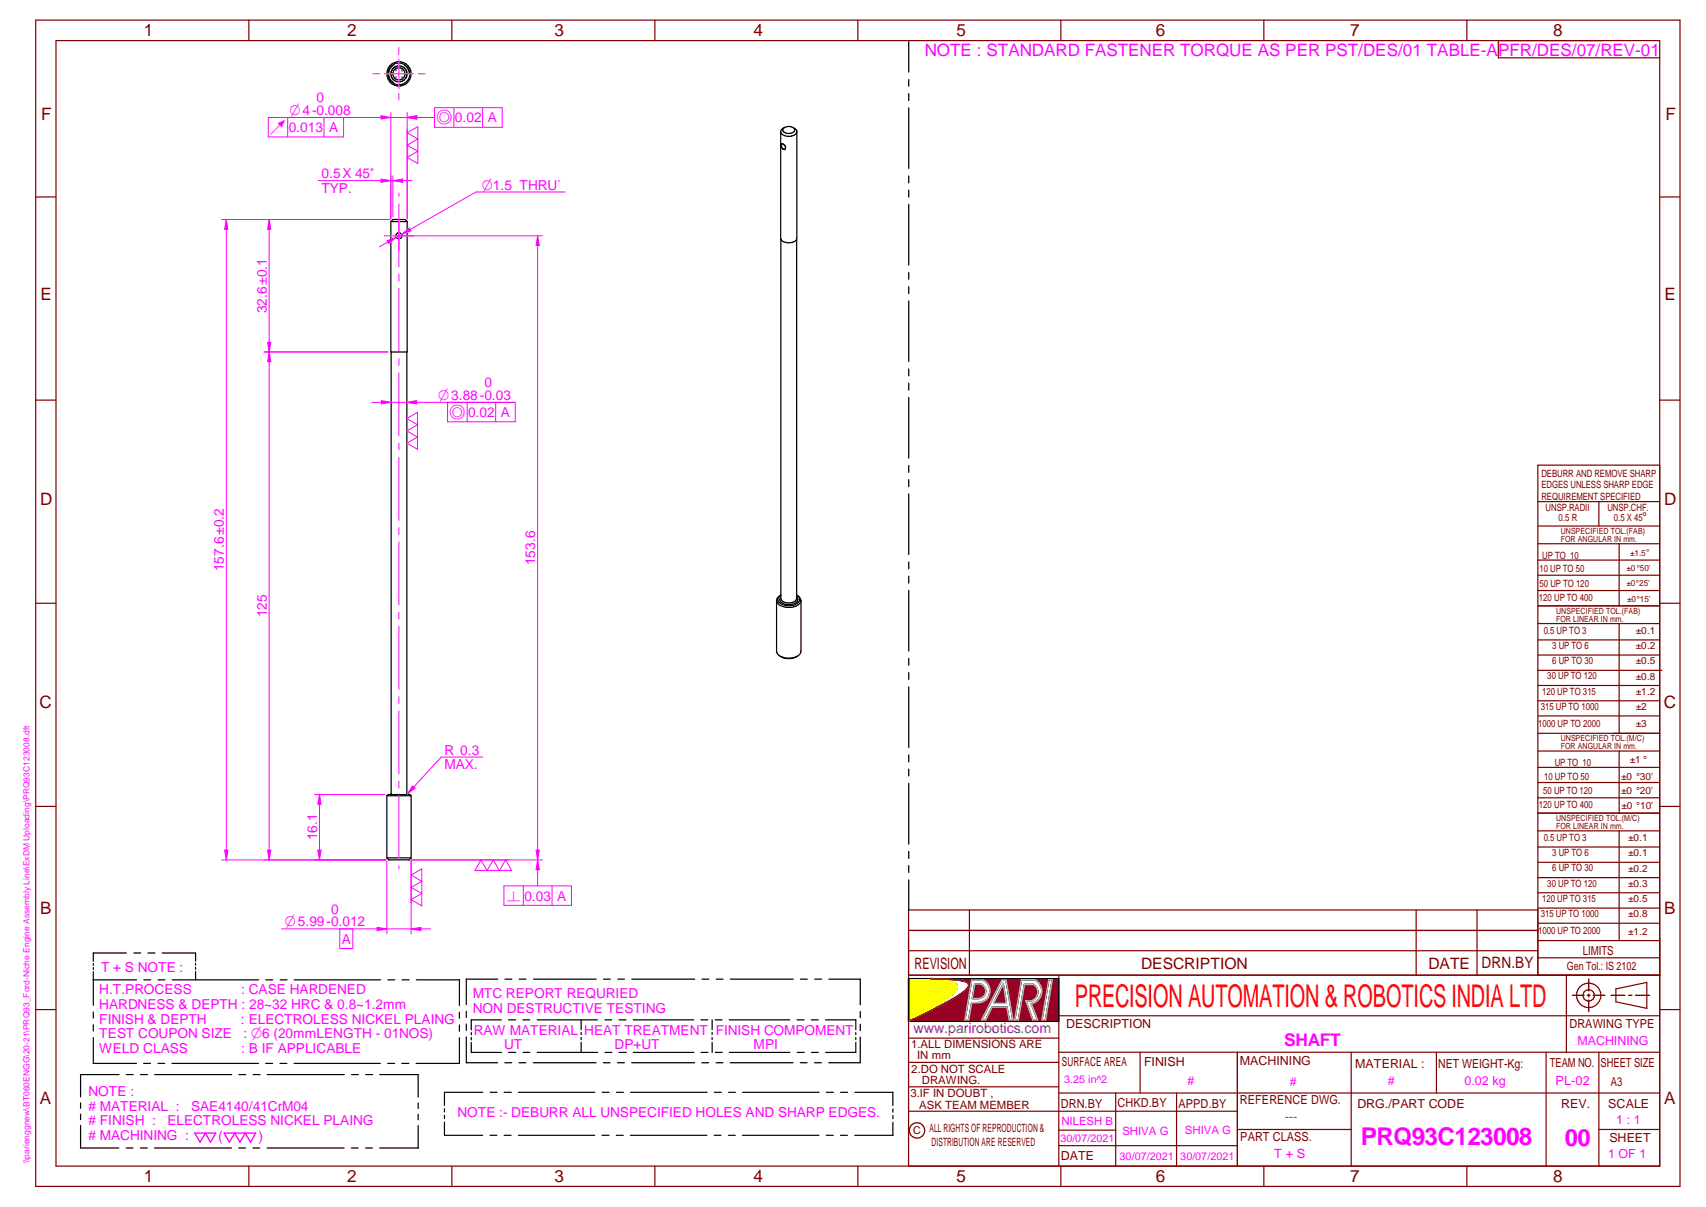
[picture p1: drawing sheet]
<svg xmlns="http://www.w3.org/2000/svg" width="420mm" height="297mm" viewBox="0 0 420 297" stroke-linecap="round" stroke-linejoin="round" font-family="sans-serif">
<g fill="none" stroke="#800000" stroke-width=".3">
<path d="M8.8 5h405v287h-405zM13.8 10h395v277h-395zM61.3 5v5M111.3 5v5M161.3 5v5M211.3 5v5M261.3 5v5M311.3 5v5M361.3 5v5M8.8 48.5h5M408.8 48.5h5M8.8 98.5h5"/>
<path d="M408.8 98.5h5M8.8 148.5h5M408.8 148.5h5M8.8 198.5h5M408.8 198.5h5M223.8 240h185M223.8 231v56M260.8 240v47M385.8 240v19M8.8 248.5h5M223.8 255.5h37M260.8 250h148"/>
<path d="M260.8 259h148M280.8 259v10M304.7 259v28M332.8 259v28M353.8 259v10M380.8 259v28M393.8 259v28M398 243.4l7.6-1.6v6.4l-7.6-1.7zM408.8 248.5h5M223.8 261.5h37M223.8 267.5h37M223.8 273.5h80.9"/>
<path d="M260.8 269h148M260.8 278.1h14M274.8 269v18M289.8 269v18M304.7 278h28.1M393.8 278h15M61.3 287v5M111.3 287v5M161.3 287v5M211.3 287v5M260.8 281.9h43.9M261.3 287v5"/>
<path d="M311.3 287v5M361.3 287v5"/>
<circle cx="391.3" cy="244.9" r="1.41"/>
<circle cx="391.3" cy="245" r="3"/>
<circle cx="225.9" cy="278.2" r="1.89"/>
</g>
<path d="M387.3 244.9h2.8M390.9 244.9h.7M391.3 241v2.9M391.3 244.6v.7M391.3 246.1v2.9M392.4 244.9h2.9M396.8 244.9h3.4M401.1 244.9h.8M402.8 244.9h3.5" fill="none" stroke="#800000" stroke-width=".34"/>
<path d="M239.3 241.2h2.8a2.94 2.94 0 0 1 1.7 3 2.94 2.94 0 0 1-2.2 2.5l-2.3 .1-.7 4.2h-1zM246.7 241.2h1.1l1.7 9.8h-.9l-.6-3.1h-3.7l-1.5 3.1h-1zM251.6 241.1h3.2a3.2 3.2 0 0 1 1.7 3.3 3.2 3.2 0 0 1-2.5 2.6l1.6 4h-1.2l-1.8-4.7a2.25 2.25 0 0 0 2.8-1.2 2.25 2.25 0 0 0-.8-2.8h-2.3l-1.5 8.7h-.9zM258.3 241.1h.9l-1.7 9.9h-.9z" fill="none" stroke="#991b1e" stroke-width=".34"/>
<path d="M240.1 242.1h1.4a1.85 1.85 0 0 1 1.2 2.1 1.85 1.85 0 0 1-1.7 1.5h-1.5z" fill-rule="evenodd" fill="#990026"/>
<path d="M240.1 242.1h1.4a1.85 1.85 0 0 1 1.2 2.1 1.85 1.85 0 0 1-1.7 1.5h-1.5z" fill="none" stroke="#991b1e" stroke-width=".34"/>
<path d="M247.1 242.2l.8 4.7h-3.2z" fill="#990026"/>
<path d="M247.1 242.2l.8 4.7h-3.2z" fill="none" stroke="#991b1e" stroke-width=".34"/>
<path d="M238.4 241.9l-.2-.1a28.1 28.1 0 0 0-8.9-1l5 .8a1.37 1.37 0 0 1 1.3 1.8l-1.3 1.5-1.8 1.4-8.7 5.1 10.6-5.4a11.3 11.3 0 0 0 4.1-3.1l.1-.6-.2-.4M239.3 241.2h2.8a2.94 2.94 0 0 1 1.7 3 2.94 2.94 0 0 1-2.2 2.5l-2.3 .1-.7 4.2h-1zM240.1 242.1h1.4a1.85 1.85 0 0 1 1.2 2.1 1.85 1.85 0 0 1-1.7 1.5h-1.5zM246.7 241.2h1.1l1.7 9.8h-.9l-.6-3.1h-3.7l-1.5 3.1h-1zM247.1 242.2l.8 4.7h-3.2zM251.6 241.1h3.2a3.2 3.2 0 0 1 1.7 3.3 3.2 3.2 0 0 1-2.5 2.6l1.6 4h-1.2l-1.8-4.7a2.25 2.25 0 0 0 2.8-1.2 2.25 2.25 0 0 0-.8-2.8h-2.3l-1.5 8.7h-.9zM258.3 241.1h.9l-1.7 9.9h-.9z" fill="none" stroke="#000" stroke-width=".34"/>
<g fill="#000">
<circle cx="235.4" cy="242.2" r=".17"/>
<circle cx="238.4" cy="241.9" r=".17"/>
</g>
<path d="M240.1 242.1h1.4a1.85 1.85 0 0 1 1.2 2.1 1.85 1.85 0 0 1-1.7 1.5h-1.5zM247.1 242.2l.8 4.7h-3.2z" fill="none" stroke="#c0c0c0" stroke-width=".34"/>
<path d="M223.8 240.8h5.5l4.1 .6a2.33 2.33 0 0 1 2.3 1.5l-.6 1.2-2.2 1.9-3.2 2-5.9 3.4z" fill-rule="evenodd" fill="#ff0"/>
<path d="M235.5 242.3l.2 .3v.6l-1.4 1.7-3.8 2.7-6.7 3.8" fill="none" stroke="#f1eb1f" stroke-width=".34"/>
<circle cx="235.5" cy="242.3" r=".17" fill="#f1eb1f"/>
<path d="M235.4 242.2l-1.1-.6-3.5-.6-1.5-.2h-5.5v10.6" fill="none" stroke="#f1eb1f" stroke-width=".34"/>
<path d="M229.3 240.8l4.3 .7 1.3 .4a1.06 1.06 0 0 1 .8 .7 1.06 1.06 0 0 1-.3 1.1l-1.6 1.6-2.8 1.9-7.2 4.2" fill="none" stroke="#ff0" stroke-width=".34"/>
<path d="M223.8 240.8v10.6" fill="none" stroke="#000" stroke-width=".34"/>
<path d="M223.8 240.8v10.6" fill="none" stroke="#000" stroke-width=".3"/>
<path d="M229.3 240.8l7.2 .5 1.8 .5 .3 .3v.5l-.4 .7-.8 .7-2.4 1.7-5.3 2.8-5.9 2.9h37v-10.6zM246.7 241.2h1.1l1.7 9.8h-.9l-.6-3.1h-3.7l-1.5 3.1h-1zM239.3 241.2h2.8a2.94 2.94 0 0 1 1.7 3 2.94 2.94 0 0 1-2.2 2.5l-2.3 .1-.7 4.2h-1zM251.6 241.1h3.2a3.2 3.2 0 0 1 1.7 3.3 3.2 3.2 0 0 1-2.5 2.6l1.6 4h-1.2l-1.8-4.7a2.25 2.25 0 0 0 2.8-1.2 2.25 2.25 0 0 0-.8-2.8h-2.3l-1.5 8.7h-.9zM258.3 241.1h.9l-1.7 9.9h-.9z" fill-rule="evenodd" fill="#990026"/>
<g fill="none" stroke="#000" stroke-width=".3">
<path d="M223.8 10.2v7.5M223.8 19.6v1.7M223.8 23v1.8M223.8 26.5v15M96.3 54.5v32.1h4v-32.1M96.3 54.5l.5-.5h3l.5 .5M96.3 54.5h4M223.8 43.3v1.7M223.8 46.8v1.7M223.8 50.3v14.9M223.8 67.1v1.6M223.8 70.5v1.8"/>
<path d="M223.8 74v15M96.3 86.6v108.6l-.3 .3M100.2 86.6v108.6l.3 .3M223.8 90.8v1.7M223.8 94.3v1.7M223.8 97.8v14.9M223.8 114.6v1.6M223.8 118v1.8M223.8 121.5v15M223.8 138.3v1.7M223.8 141.8v1.7M223.8 145.3v14.9"/>
<path d="M223.8 162v1.7M223.8 165.5v1.7M223.8 169v15M95.3 195.8l.3-.3h5.4l.3 .3M95.3 195.8h6M95.3 195.8v15.3M101.3 195.8v15.3M223.8 185.8v1.7M223.8 189.3v1.7M223.8 192.8v14.9M95.3 211.1h6M95.3 211.1l.4 .5h5l.6-.5"/>
<path d="M223.8 209.5v1.7M223.8 213v1.7M223.8 216.5v7.5M223.8 240.8h37v10.6h-37M19.8 276.9v5.6h9.5M19.8 271.4v1.4M19.8 274.2v1.3M29.3 264.5h-9.5v5.5M31.1 264.5h1.7M34.6 264.5h1.7M38.1 264.5h19M58.8 264.5h1.7"/>
<path d="M62.3 264.5h1.7M65.8 264.5h19M86.6 264.5h1.7M90.1 264.5h1.7M93.5 264.5h9.5v5.5M103 277v5.5h-9.5M103 271.4v1.4M103 274.2v1.4M31.1 282.5h1.7M34.6 282.5h1.7M38 282.5h19M58.8 282.5h1.7"/>
<path d="M62.3 282.5h1.7M65.8 282.5h18.9M86.5 282.5h1.7M90 282.5h1.7"/>
<circle cx="98.3" cy="18.2" r="1.51"/>
<circle cx="98.3" cy="18.2" r="2.7"/>
<circle cx="98.3" cy="18.2" r="2.99"/>
<circle cx="98.3" cy="18.2" r="2"/>
<circle cx="98.3" cy="58" r=".75"/>
</g>
<g fill="none" stroke="#991b1e" stroke-width=".34">
<path d="M223.8 251.4l5.9-2.9 5.3-2.8-5.1 2.7zM229.3 240.8l5.6 .3zM234.8 241.1l2.9 .5M234.9 241.1l2.8 .5M236 245l-1 .7M236 245l-1.1 .7M237.5 243.9l-1.5 1.1M237.7 241.6h.2a.9 .9 0 0 1 .7 1M237.7 241.6l.8 .4 .1 .3M238.3 243.2l-.8 .7M238.4 243l-.1 .1M238.5 242.7l-.9 1.1"/>
<path d="M238.5 242.7v.2M238.6 242.5l-.1 .2"/>
</g>
<path d="M239.3 241.2h2.8a2.94 2.94 0 0 1 1.7 3 2.94 2.94 0 0 1-2.2 2.5l-2.3 .1-.7 4.2h-1zM246.7 241.2h1.1l1.7 9.8h-.9l-.6-3.1h-3.7l-1.5 3.1h-1zM251.6 241.1h3.2a3.2 3.2 0 0 1 1.7 3.3 3.2 3.2 0 0 1-2.5 2.6l1.6 4h-1.2l-1.8-4.7a2.25 2.25 0 0 0 2.8-1.2 2.25 2.25 0 0 0-.8-2.8h-2.3l-1.5 8.7h-.9zM258.3 241.1h.9l-1.7 9.9h-.9z" fill="none" stroke="#c0c0c0" stroke-width=".34"/>
<g fill="none" stroke="#800000" stroke-width=".3">
<path d="M394.7 10h-25.7v4.2h39.8M378.7 114.5h30.1v125.5h-30.1zM378.7 123.4h30.1M378.7 133.8h30.1M378.7 137.8h30.1M378.7 129.5h30.1M393.8 123.4v6.1M398.8 133.8v15.3M378.7 141.6h30.1M378.7 145.3h30.1M378.7 149.1h30.1M378.7 153.5h30.1"/>
<path d="M378.7 157.5h30.1M398.8 153.5v27M378.7 161.2h30.1M378.7 165h30.6M378.7 168.7h30.1M378.7 172.5h30.1M378.7 176.2h30.1M378.7 184.8h30.1M378.7 188.8h30.1M378.7 192.6h30.1M378.7 196.3h30.1M378.7 180.5h30.1"/>
<path d="M398.8 184.8v15.3M378.7 200.1h30.1M378.7 204.5h30.1M378.7 208.4h30.1M378.7 212.2h30.1M378.7 216h30.1M378.7 219.7h30.1M398.8 204.5v27M223.8 229h154.9M223.8 234h154.9M238.7 223.9v16M348.8 223.9v16"/>
<path d="M363.8 223.9v16M378.7 223.9h-154.9v16M378.7 223.5h30.1M378.7 227.2h30.1M378.7 231.5h30.1M378.7 235.7h30.1"/>
</g>
<g fill="none" stroke="#f0f" stroke-width=".25">
<path d="M94.6 18.2h7.2M98.2 14.6v7.2M94.6 58h7.2M98.2 47.5v.8M98.2 50.2v15.5M98.2 67.4v1.8M98.2 71v15.4M98.2 88.3v1.7M98.2 91.7v15.6M98.2 109.1v1.6M98.2 112.6v15.5M98.2 129.8v1.8"/>
<path d="M98.2 133.3v15.5M98.2 150.7v1.7M98.2 154.1v15.6M98.2 171.4v1.7M98.2 175v15.5M98.2 192.2v1.8M98.2 195.7v15.5M98.2 213.1v.8"/>
</g>
<path d="M97 16a2.49 2.49 0 0 0 0 4.3M97.3 16.5h.1M97.3 16.5a1.95 1.95 0 0 0 0 3.4M97.5 16.3v1.2M97.5 18.8v1.2M99 16.3v1.3M99 18.8v1.2M99.3 16.6a1.91 1.91 0 0 1 0 3.2M99.6 16a2.57 2.57 0 0 1 1.1 2.2" fill="none" stroke="#008000" stroke-width=".25"/>
<path d="M103.3 18.2h1.2M104.7 18.2h.1" fill="none" stroke="#f0f" stroke-width=".25"/>
<path d="M98.2 11.7v.1M98.2 11.9v1.3" fill="none" stroke="#f0f" stroke-width=".25"/>
<path d="M91.8 18.2h.1M92 18.2h1.2" fill="none" stroke="#f0f" stroke-width=".25"/>
<path d="M98.2 23.2v1.2M98.2 24.6v.1M77.5 195.5h17.4M77.5 211.6h17.5M78.3 209.2h.8l-.4 2.4z" fill="none" stroke="#f0f" stroke-width=".25"/>
<g fill="none" stroke="#000" stroke-width=".3">
<path d="M192.3 32.4v26.2a1.85 1.85 0 0 0 2.3 1.1 1.64 1.64 0 0 0 1.6-1.1v-26.2M192.4 35.5h.1M192.4 35.5a.98 .98 0 0 0 .8 1.2h.1M192.5 35.4h.1M192.6 35.4l.5 .2 .4 .5-.2 .6M193.1 31.5l.4-.2a1.87 1.87 0 0 1 2.2 .5 1.36 1.36 0 0 1-1.8 1.1 .84 .84 0 0 1-1-.4 .84 .84 0 0 1 .2-1zM193.2 31.4a1.02 1.02 0 0 0-.9 1 1.02 1.02 0 0 0 .9 1 2.58 2.58 0 0 0 3-.7v-.3M193.3 36.7h.1M195.3 31.4a1.35 1.35 0 0 1 .9 1M192.3 58.9v88.4a2.33 2.33 0 0 0 3.6 .6l.3-.6v-88.4M191.3 147.8v12.5a2.44 2.44 0 0 0 2.6 1.7l2-.3M191.7 146.9l.6-.5a1.13 1.13 0 0 0-.8 1.1 1.13 1.13 0 0 0 .8 1 3.9 3.9 0 0 0 4.4-.3 1.08 1.08 0 0 0-.5-1.8 1.38 1.38 0 0 1 1.1 1.4 1.38 1.38 0 0 1-1.2 1.3 4.1 4.1 0 0 1-4.6-.7 1.16 1.16 0 0 1 .2-1.5z"/>
<path d="M192.3 146.9a.93 .93 0 0 0-.2 1 .93 .93 0 0 0 .8 .6 2.99 2.99 0 0 0 3.5-.6l.1-.4-.3-.6M197.3 147.8v12.5a2.92 2.92 0 0 1-3.7 1.8l-1.5-.6M196.4 161.5l-.4 .2"/>
</g>
<path d="M78.3 209.2h.8l-.4 2.4z" fill="#f0f"/>
<path d="M78.7 195.5l.4 2.4h-.8z" fill="none" stroke="#f0f" stroke-width=".25"/>
<path d="M78.7 195.5l.4 2.4h-.8z" fill="#f0f"/>
<path d="M54.6 54h41.4M78.7 195.5v16.1M54.6 211.6h40.4M55.3 209.2h.8l-.4 2.4z" fill="none" stroke="#f0f" stroke-width=".25"/>
<path d="M55.3 209.2h.8l-.4 2.4z" fill="#f0f"/>
<path d="M55.7 54l.4 2.4h-.8z" fill="none" stroke="#f0f" stroke-width=".25"/>
<path d="M55.7 54l.4 2.4h-.8z" fill="#f0f"/>
<path d="M55.7 54v157.6M65.1 86.6h30.4M65.1 211.6h29.9M65.9 209.2h.8l-.4 2.4z" fill="none" stroke="#f0f" stroke-width=".25"/>
<path d="M65.9 209.2h.8l-.4 2.4z" fill="#f0f"/>
<path d="M66.3 86.6l.4 2.4h-.8z" fill="none" stroke="#f0f" stroke-width=".25"/>
<path d="M66.3 86.6l.4 2.4h-.8z" fill="#f0f"/>
<path d="M65.1 54h30.9M65.1 86.6h30.4M65.9 84.2h.8l-.4 2.4zM66.3 86.6v125" fill="none" stroke="#f0f" stroke-width=".25"/>
<path d="M65.9 84.2h.8l-.4 2.4z" fill="#f0f"/>
<path d="M66.3 54l.4 2.4h-.8z" fill="none" stroke="#f0f" stroke-width=".25"/>
<path d="M66.3 54l.4 2.4h-.8z" fill="#f0f"/>
<path d="M66.3 54v32.6M99 58h34.6M101.5 211.6h32.1M132 209.2h.8l-.4 2.4z" fill="none" stroke="#f0f" stroke-width=".25"/>
<path d="M132 209.2h.8l-.4 2.4z" fill="#f0f"/>
<path d="M132.4 58l.4 2.4h-.8z" fill="none" stroke="#f0f" stroke-width=".25"/>
<path d="M132.4 58l.4 2.4h-.8z" fill="#f0f"/>
<path d="M95.3 59.2l2.3-.8-1.9 1.5zM132.4 58v153.6M139.2 47.2h-21.9l-23.9 13.5" fill="none" stroke="#f0f" stroke-width=".25"/>
<path d="M95.3 59.2l2.3-.8-1.9 1.5z" fill="#f0f"/>
<path d="M98.9 57.7l1.9-1.6 .4 .7z" fill="none" stroke="#f0f" stroke-width=".25"/>
<path d="M98.9 57.7l1.9-1.6 .4 .7z" fill="#f0f"/>
<path d="M93.8 28.5l2.5 .4-2.5 .4zM96.3 27.7v26.1M100.3 27.7v26.1" fill="none" stroke="#f0f" stroke-width=".25"/>
<path d="M93.8 28.5l2.5 .4-2.5 .4z" fill="#f0f"/>
<path d="M100.3 28.9l2.3-.4v.8z" fill="none" stroke="#f0f" stroke-width=".25"/>
<path d="M100.3 28.9l2.3-.4v.8z" fill="#f0f"/>
<path d="M70.5 28.9h34.6M93.8 44.1l2.5 .3-2.5 .5zM96.3 43.3v10.5M96.8 43.3v10" fill="none" stroke="#f0f" stroke-width=".25"/>
<path d="M93.8 44.1l2.5 .3-2.5 .5z" fill="#f0f"/>
<path d="M96.8 44.4l2.4-.3v.8z" fill="none" stroke="#f0f" stroke-width=".25"/>
<path d="M96.8 44.4l2.4-.3v.8z" fill="#f0f"/>
<path d="M78.3 44.4h23.2M93.9 98.6l2.4 .4-2.4 .4z" fill="none" stroke="#f0f" stroke-width=".25"/>
<path d="M93.9 98.6l2.4 .4-2.4 .4z" fill="#f0f"/>
<path d="M100.2 99l2.4-.4v.8z" fill="none" stroke="#f0f" stroke-width=".25"/>
<path d="M100.2 99l2.4-.4v.8z" fill="#f0f"/>
<path d="M91.5 99h35.2M95.3 211.8v18M101.3 211.8v18M92.9 228.2l2.4 .4-2.4 .4z" fill="none" stroke="#f0f" stroke-width=".25"/>
<path d="M92.9 228.2l2.4 .4-2.4 .4z" fill="#f0f"/>
<path d="M101.3 228.6l2.4-.4v.8z" fill="none" stroke="#f0f" stroke-width=".25"/>
<path d="M101.3 228.6l2.4-.4v.8z" fill="#f0f"/>
<path d="M101.6 193.4l.6 .5-1.9 1.6zM118.9 186.3h-10.2l-8.4 9.2M69.3 228.6h36.8" fill="none" stroke="#f0f" stroke-width=".25"/>
<path d="M101.6 193.4l.6 .5-1.9 1.6z" fill="#f0f"/>
<g fill="none" stroke="#000" stroke-width=".3">
<path d="M109.5 276.1v3.3h9.4M109.5 272.9v.7M109.5 274.5v.8M118.9 268.8h-9.4v3.2M120.7 279.4h1.7M120.7 268.8h1.7M124.2 279.4h1.7M124.2 268.8h1.7M127.7 279.4h18.8M127.7 268.8h18.8M148.3 279.4h1.7M148.3 268.8h1.7"/>
<path d="M151.8 279.4h1.7M151.8 268.8h1.7M155.3 279.4h18.8M155.3 268.8h18.8M175.9 279.4h1.7M175.9 268.8h1.7M179.4 279.4h1.7M179.4 268.8h1.7M182.9 279.4h18.8M182.9 268.8h18.8M203.5 279.4h1.7M203.5 268.8h1.8"/>
<path d="M207 279.4h1.7M207 268.8h1.7M210.6 268.8h9.3v3.3M219.9 272.9v.8M219.9 274.5v.8M219.9 276.2v3.2h-9.4"/>
</g>
<path d="M66.1 28.9h18.5v4.8h-18.5zM70.9 28.9v4.8M79.8 28.9v4.8M100.3 28.9h6.7M100.3 31.8v22.2M100.3 32.7l2.6-1.5v9.1l-2.6-1.6 2.6-1.5-2.6-1.5 2.6-1.5zM100.2 103l2.6-1.5v9.1l-2.6-1.5 2.6-1.5-2.6-1.6 2.6-1.5zM101.3 211.7v10.6M101.3 215.3l2.6-1.5v9.1l-2.6-1.5 2.6-1.5-2.6-1.5 2.6-1.5zM101.3 211.6h24.1M118.4 211.6l1.6 2.6 1.5-2.6 1.5 2.6 1.5-2.6 1.5 2.6h-9zM83.7 228.6h3.2v4.8h-3.2z" fill="none" stroke="#f0f" stroke-width=".25"/>
<path d="M100.3 28.9l2.3-.4v.8z" fill="#f0f"/>
<path d="M100.3 28.9l2.3-.4v.8zM107 26.5h16.7v4.8h-16.7zM111.8 26.5v4.8M118.9 26.5v4.8M110.2 99h16.7v4.8h-16.7zM115.1 99v4.8M122.1 99v4.8M132.4 211.6v6.4" fill="none" stroke="#f0f" stroke-width=".25"/>
<path d="M132.4 211.6l.4 2.4h-.8z" fill="#f0f"/>
<path d="M124.1 218h16.6v4.8h-16.6zM128.9 218v4.8M132.4 211.6l.4 2.4h-.8zM136 218v4.8" fill="none" stroke="#f0f" stroke-width=".25"/>
<path d="M48 278.8h5.2l-1.4 2.3-1.2-2.3-1.3 2.3zM55.2 278.8h7.8l-1.3 2.3-1.3-2.3-1.3 2.3-1.3-2.3-1.3 2.3z" fill="none" stroke="#f0f" stroke-width=".34"/>
<g fill="none" stroke="#000" stroke-width=".3">
<path d="M23 237.1v.5M23 238.1v.5M23 239.1v8.3M31.1 234.5h-8.1v2.1M33 234.5h1.7M36.4 234.5h1.8M40 234.5h8.2v2M48.2 237.1v.4M48.2 238.1v.4M48.2 239.1v2M23 241.1h10.6M23 249v1.6"/>
<path d="M23 252.2v1.5M23 255.4v6.3h10.6M35.4 241.1h1.7M38.9 241.1h1.7M42.4 241.1h21.3M65.5 241.1h1.7M69 241.1h1.7M72.5 241.1h21.2M95.5 241.1h1.7M99 241.1h1.7M102.5 241.1h10.6v6.3M113.1 249.1v1.5"/>
<path d="M113.1 252.2v1.6M113.1 255.4v6.3h-10.6M114.8 248.9v1.5M114.8 252v1.6M114.8 255.2v6.3h7.7M116.1 256.6v2.4h7.4M116.1 254.1v.6M116.1 255.4v.5M122.6 241h-7.8v6.2M123.5 251h-7.4v2.4M124.4 241h1.7M125.3 251h1.7"/>
<path d="M125.3 259h1.7M127.9 241h1.7M128.8 251h1.7M128.8 259h1.7M131.4 241h15.4M132.3 251h14.8M132.3 259h14.9M143.1 251v2.4M143.1 254.1v.5M143.1 255.3v.6M143.1 256.5v2.5M148.6 241h1.7"/>
<path d="M149 251h1.7M149 259h1.7M152.1 241h1.7M152.4 251h1.8M152.5 259h1.7M155.6 241h15.5M155.9 251h14.9M156 259h14.9M172.6 251h1.7M172.7 259h1.7M172.9 241h1.7M175.4 251v2.4"/>
<path d="M175.4 254.1v.5M175.4 255.3v.6M175.4 256.5v2.5M176.1 251h1.7M176.2 259h1.7M176.4 241h1.7M179.6 251h14.9M179.7 259h14.9M179.9 241h15.5M196.3 251h1.7M196.3 259h1.8M197.1 241h1.7"/>
<path d="M199.8 251h1.7M199.8 259h1.7M200.6 241h1.7M203.3 251h7.5v2.4M204.1 241h7.8v6.3M210.8 254.1v.5M210.8 255.3v.6M210.8 256.5v2.5h-7.4M211.9 248.9v1.5M211.9 252.1v1.5M211.9 255.2v6.3h-7.8M35.4 261.7h1.7"/>
<path d="M38.9 261.7h1.7M42.4 261.7h21.3M65.4 261.7h1.7M68.9 261.7h1.7M72.4 261.7h21.3M95.5 261.7h1.7M99 261.7h1.7M124.3 261.5h1.7M127.8 261.5h1.7M131.3 261.5h15.5M148.6 261.5h1.7M152.1 261.5h1.7"/>
<path d="M155.6 261.5h15.5M172.8 261.5h1.7M176.3 261.5h1.7M179.8 261.5h15.5M197.1 261.5h1.7M200.6 261.5h1.7"/>
</g>
<text font-size="7.7" fill="#f00" x="264.7" y="247.9">PRECISION AUTOMATION &amp; ROBOTICS INDIA LTD</text>
<text font-size="6" fill="#f0f" x="335.2" y="281.7">PRQ93C123008</text>
<text font-size="5.9" fill="#f0f" x="385.4" y="282.1">00</text>
<text font-size="4.3" fill="#f0f" x="316.3" y="257.4">SHAFT</text>
<g font-size="4.2" fill="#800000">
<text x="35.4" y="9">1</text>
<text x="85.5" y="8.9">2</text>
<text x="136.6" y="9">3</text>
<text x="185.6" y="9">4</text>
<text x="235.6" y="9">5</text>
<text x="284.6" y="8.8">6</text>
<text x="332.6" y="9">7</text>
<text x="382.6" y="9">8</text>
<text x="10.1" y="29.6">F</text>
<text x="410.2" y="29.6">F</text>
<text x="9.9" y="73.9">E</text>
<text x="409.9" y="73.9">E</text>
<text x="9.9" y="124.2">D</text>
<text x="409.9" y="124.2">D</text>
<text x="9.7" y="174.3">C</text>
<text x="409.7" y="174.3">C</text>
<text x="9.9" y="225">B</text>
<text x="409.8" y="225">B</text>
<text x="9.8" y="271.7">A</text>
<text x="409.8" y="271.7">A</text>
<text x="35.4" y="291">1</text>
<text x="85.5" y="290.9">2</text>
<text x="136.6" y="291">3</text>
<text x="185.6" y="291">4</text>
<text x="235.6" y="291">5</text>
<text x="284.6" y="290.8">6</text>
<text x="332.6" y="291">7</text>
<text x="382.6" y="291">8</text>
</g>
<g font-size="4.2" fill="#f0f">
<text x="227.7" y="13.8">NOTE : STANDARD FASTENER TORQUE AS PER PST/DES/01 TABLE-A</text>
<text x="369" y="13.7">PFR/DES/07/REV-01</text>
</g>
<g font-size="3.9" fill="#800000">
<text x="225.2" y="238.6">REVISION</text>
<text x="281" y="238.6">DESCRIPTION</text>
<text x="351.8" y="238.4">DATE</text>
<text x="364.9" y="238.3">DRN.BY</text>
</g>
<g font-size="3.7" fill="#f0f">
<text x="71.3" y="28.3">O4-0.008</text>
<text x="66.5" y="32.5">^</text>
<text x="107.5" y="30.1">a</text>
<text x="118.7" y="46.7">O1.5 THRU`</text>
<text x="107.9" y="98.4">O3.88-0.03</text>
<text x="110.7" y="102.6">a</text>
<text x="124.8" y="221.6">n</text>
<text x="70.1" y="228">O5.99-0.012</text>
</g>
<text font-size="3.5" fill="#00f" x="224.9" y="254.3">www.parirobotics.com</text>
<g font-size="3.5" fill="#f0f">
<text x="53.7" y="280.8">(</text>
<text x="63.7" y="280.8">)</text>
</g>
<g font-size="3.4" fill="#f0f">
<text x="78" y="25.2">0</text>
<text x="71.1" y="32.5">0.013 A</text>
<text x="112" y="30.1">0.02 A</text>
<text x="79.2" y="43.9">0.5X 45v</text>
<text x="79.2" y="47.5">TYP.</text>
<text x="65.7" y="77.1" transform="rotate(-90 65.7 77.1)">32.6±0.1</text>
<text x="119.3" y="95.3">0</text>
<text x="115.3" y="102.6">0.02 A</text>
<text x="55.1" y="140.5" transform="rotate(-90 55.1 140.5)">157.6±0.2</text>
<text x="131.8" y="139.1" transform="rotate(-90 131.8 139.1)">153.6</text>
<text x="65.7" y="151.9" transform="rotate(-90 65.7 151.9)">125</text>
<text x="109.5" y="185.7">R 0.3</text>
<text x="109.5" y="189.3">MAX.</text>
<text x="78.1" y="206.8" transform="rotate(-90 78.1 206.8)">16.1</text>
<text x="129.1" y="221.6">0.03 A</text>
<text x="81.5" y="224.9">0</text>
<text x="84.2" y="232.2">A</text>
<text x="24.9" y="239.1">T + S NOTE :</text>
<text x="24.5" y="244.7">H.T.PROCESS</text>
<text x="59.4" y="244.7">: CASE HARDENED</text>
<text x="116.4" y="245.7">MTC REPORT REQURIED</text>
<text x="24.5" y="248.3">HARDNESS &amp; DEPTH : 28~32 HRC &amp; 0.8~1.2mm</text>
<text x="24.5" y="251.9">FINISH &amp; DEPTH</text>
<text x="59.3" y="251.9">: ELECTROLESS NICKEL PLAING</text>
<text x="116.4" y="249.3">NON DESTRUCTIVE TESTING</text>
<text x="24.5" y="255.5">TEST COUPON SIZE</text>
<text x="59.9" y="255.5">: O6 (20mmLENGTH - 01NOS)</text>
<text x="116.7" y="254.6">RAW MATERIAL HEAT TREATMENT FINISH COMPOMENT</text>
<text x="24.5" y="259.1">WELD CLASS</text>
<text x="59.4" y="259.1">: B IF APPLICABLE</text>
<text x="124.2" y="258.2">UT</text>
<text x="151.4" y="258.2">DP+UT</text>
<text x="185.6" y="258.2">MPI</text>
<text x="21.8" y="269.7">NOTE :</text>
<text x="21.8" y="273.3"># MATERIAL :</text>
<text x="47.1" y="273.3">SAE4140/41CrM04</text>
<text x="112.7" y="274.9">NOTE :- DEBURR ALL UNSPECIFIED HOLES AND SHARP EDGES.</text>
<text x="21.8" y="276.9"># FINISH :</text>
<text x="21.8" y="280.5"># MACHINING :</text>
<text x="41.2" y="276.9">ELECTROLESS NICKEL PLAING</text>
</g>
<g font-size="3.1" fill="#800000">
<text x="404.4" y="128.3">°</text>
<text x="389.8" y="234.9">LIMITS</text>
<text x="262.6" y="253">DESCRIPTION</text>
<text x="386.5" y="253">DRAWING TYPE</text>
<text x="261.5" y="262.3">SURFACE AREA</text>
<text x="281.8" y="262.3">FINISH</text>
<text x="305.4" y="262.2">MACHINING</text>
<text x="333.8" y="262.8">MATERIAL :</text>
<text x="354.2" y="262.7">NET WEIGHT-Kg:</text>
<text x="381.7" y="262.6">TEAM NO.</text>
<text x="394.2" y="262.6">SHEET SIZE</text>
<text x="396.7" y="267.4">A3</text>
<text x="261.3" y="272.6">DRN.BY</text>
<text x="275.2" y="272.5">CHKD.BY</text>
<text x="290.3" y="272.7">APPD.BY</text>
<text x="305.4" y="271.8">REFERENCE DWG.</text>
<text x="334.3" y="272.8">DRG./PART CODE</text>
<text x="384.5" y="272.7">REV.</text>
<text x="396.1" y="272.6">SCALE</text>
<text x="305.5" y="280.8">PART CLASS.</text>
<text x="396.4" y="281.1">SHEET</text>
<text x="261.3" y="285.6">DATE</text>
</g>
<g font-size="3.1" fill="#f0f">
<text x="388.5" y="257.1">MACHINING</text>
<text x="292.4" y="267">#</text>
<text x="317.7" y="267.2">#</text>
<text x="341.8" y="267.1">#</text>
<text x="360.7" y="267">0.02 kg</text>
<text x="383.1" y="267.1">PL-02</text>
<text x="316.4" y="275.9">---</text>
<text x="398" y="276.5">1 : 1</text>
<text x="313.8" y="284.9">T + S</text>
<text x="396.1" y="284.9">1 OF 1</text>
</g>
<g font-size="2.8" fill="#800000">
<text x="385.9" y="238.7">Gen Tol.: IS 2102</text>
<text x="224.4" y="257.9">1.ALL DIMENSIONS ARE</text>
<text x="224.4" y="264">2.DO NOT SCALE</text>
<text x="225.9" y="260.7">IN mm</text>
<text x="227.1" y="266.8">DRAWING.</text>
<text x="224.2" y="270">3.IF IN DOUBT ,</text>
<text x="226.4" y="272.8">ASK TEAM MEMBER</text>
<text x="228.9" y="278.7">ALL RIGHTS OF REPRODUCTION &amp;</text>
<text x="229.4" y="282.1">DISTRIBUTION ARE RESERVED</text>
</g>
<g font-size="2.8" fill="#f0f">
<text x="261.4" y="276.8">NILESH B</text>
<text x="276.4" y="279.2">SHIVA G</text>
<text x="291.8" y="279.1">SHIVA G</text>
</g>
<g font-size="2.7" fill="#f0f">
<text x="262.1" y="266.5">3.25 in^2</text>
<text x="261.1" y="281">30/07/2021</text>
<text x="275.7" y="285.5">30/07/2021</text>
<text x="290.7" y="285.5">30/07/2021</text>
</g>
<text font-size="2.7" fill="#800000" x="224.9" y="279.2">C</text>
<g font-size="2.5" fill="#800000">
<text x="379.6" y="117.4">DEBURR AND REMOVE SHARP</text>
<text x="379.6" y="120.2">EDGES UNLESS SHARP EDGE</text>
<text x="379.6" y="123">REQUIREMENT SPECIFIED</text>
<text x="380.7" y="125.9">UNSP.RADII</text>
<text x="395.9" y="125.8">UNSP.CHF.</text>
<text x="383.9" y="128.3">0.5 R</text>
<text x="397.5" y="128.2">0.5 X 45</text>
<text x="379.8" y="137.5">UP TO 10</text>
<text x="379.1" y="140.9">10 UP TO 50</text>
<text x="379" y="147.9">120 UP TO 400</text>
<text x="379.2" y="144.4">50 UP TO 120</text>
<text x="380.2" y="155.9">0.5 UP TO 3</text>
<text x="402.9" y="156">±0.1</text>
<text x="382.3" y="159.7">3 UP TO 6</text>
<text x="402.9" y="159.7">±0.2</text>
<text x="381.1" y="167.2">30 UP TO 120</text>
<text x="382.3" y="163.4">6 UP TO 30</text>
<text x="402.9" y="163.5">±0.5</text>
<text x="402.9" y="167.3">±0.8</text>
<text x="379.8" y="170.9">120 UP TO 315</text>
<text x="402.9" y="171">±1.2</text>
<text x="378.8" y="178.9">1000 UP TO 2000</text>
<text x="379.5" y="174.7">315 UP TO 1000</text>
<text x="402.9" y="174.8">±2</text>
<text x="402.9" y="179">±3</text>
<text x="380.3" y="192">10 UP TO 50</text>
<text x="382.9" y="188.6">UP TO 10</text>
<text x="399.3" y="191.9">±0 °30'</text>
<text x="401.4" y="187.7">±1 °</text>
<text x="380.1" y="195.4">50 UP TO 120</text>
<text x="399.3" y="195.3">±0 °20'</text>
<text x="379" y="198.9">120 UP TO 400</text>
<text x="399.3" y="199.1">±0 °10'</text>
<text x="380.2" y="206.9">0.5 UP TO 3</text>
<text x="401" y="207">±0.1</text>
<text x="382.3" y="210.7">3 UP TO 6</text>
<text x="382.3" y="214.4">6 UP TO 30</text>
<text x="401" y="210.7">±0.1</text>
<text x="401" y="214.5">±0.2</text>
<text x="379.8" y="222">120 UP TO 315</text>
<text x="381.1" y="218.2">30 UP TO 120</text>
<text x="401" y="218.2">±0.3</text>
<text x="401" y="222">±0.5</text>
<text x="379.5" y="225.7">315 UP TO 1000</text>
<text x="401" y="225.8">±0.8</text>
<text x="378.8" y="230">1000 UP TO 2000</text>
<text x="401" y="230">±1.2</text>
</g>
<g font-size="2.1" fill="#800000">
<text x="384.4" y="131.3">UNSPECIFIED TOL.(FAB)</text>
<text x="384.4" y="133.4">FOR ANGULAR IN mm.</text>
<text x="401.5" y="136.9">±1.5°</text>
<text x="400.5" y="140.6">±0 °50'</text>
<text x="400.6" y="144.3">±0°25'</text>
<text x="400.7" y="148">±0°15'</text>
<text x="383.2" y="151">UNSPECIFIED TOL.(FAB)</text>
<text x="383.2" y="153.1">FOR LINEAR IN mm.</text>
<text x="384.4" y="182.3">UNSPECIFIED TOL.(M/C)</text>
<text x="384.4" y="184.4">FOR ANGULAR IN mm.</text>
<text x="383.2" y="202">UNSPECIFIED TOL.(M/C)</text>
<text x="383.2" y="204.1">FOR LINEAR IN mm.</text>
</g>
<text font-size="2.1" fill="#f0f" x="7.2" y="286.3" transform="rotate(-90 7.2 286.3)">\\parienggnew\BT060ENGG\20-21\PRQ93_Ford-Niche Engine Assembly Line\ExDM Uploading\PRQ93C123008.dft</text>
</svg>
